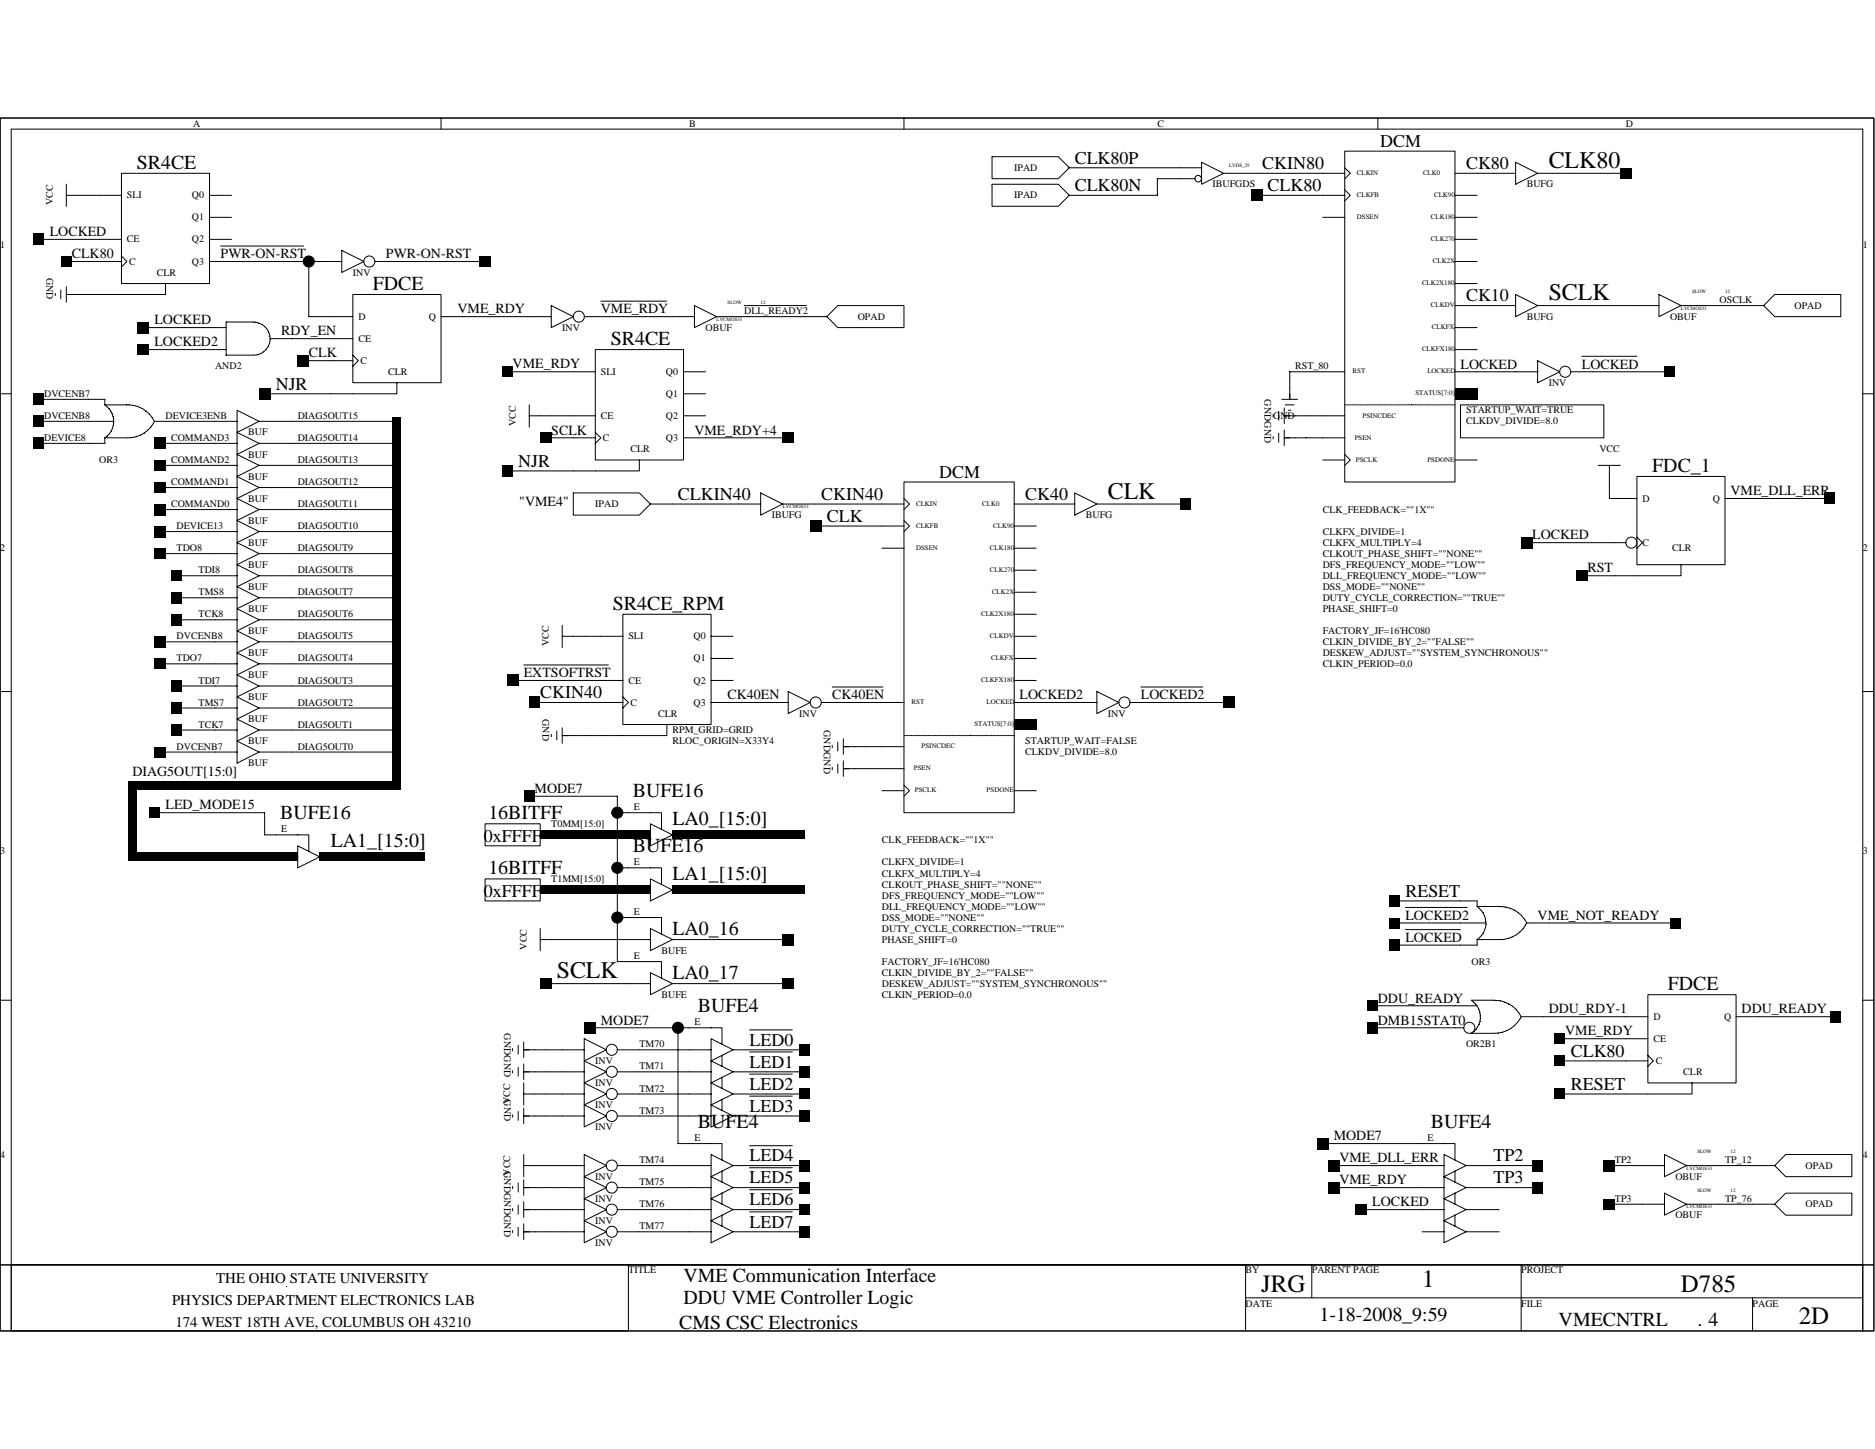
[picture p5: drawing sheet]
<svg xmlns="http://www.w3.org/2000/svg" width="279mm" height="216mm" viewBox="0 0 279 216" stroke-linecap="round" stroke-linejoin="round" font-family="sans-serif">
<g fill="none" stroke="#000" stroke-width=".15">
<path d="M0 17.6h279.2v180.7h-279.2zM0 17.6h279.2v170.9h-279.2zM1.7 19.2h275.9v179.1h-275.9M1.7 19.2v169.3M65.7 17.6v1.6M134.7 17.6v1.6M205.3 17.6v1.6M5.8 35.7h12.3M9.9 29.1h8.2M9.9 39h8.2M9.9 27.5v3.3M18.1 25.8h13.1v16.4h-13.1z"/>
<path d="M18.1 38.1l.8 .9-.8 .8M31.2 29.1h3.3M31.2 39h19.7M31.2 32.4h3.3M31.2 35.7h3.3M32.9 36.7h12.3M46 38.9v8.3h6.6M50.9 37.3l3.3 1.7-3.3 1.6zM55.8 39h16.5M147.8 27.5h9.9l1.6 1.6-1.6 1.6h-9.9zM147.8 23.3h9.9l1.6 1.7-1.6 1.6h-9.9zM159.3 25h19.8"/>
<path d="M172.5 26.6v2.5h-13.2M172.5 26.6h5.6M179 24.2l3.3 1.6-3.3 1.7zM182.3 25.8h18.1M187.3 29.1h13.1M197.1 32.4h3.3M200.4 22.5h16.4v49.3h-16.4zM200.4 25l.8 .8-.8 .8M200.4 28.3l.8 .8-.8 .8M216.8 29.1h3.3M216.8 39h3.3M216.8 25.8h9.1"/>
<path d="M216.8 32.4h3.3M216.8 35.7h3.3M225.8 24.2l3.3 1.6-3.3 1.7zM229.1 25.8h13.2M0 58.7h1.7M5.8 59.5h9.8M8.2 43.7v.3M9.1 43.2v1.3M9.9 42.7v2.3M15.6 59.5v.8M21.4 48.8h12.3M21.4 52.1h12.3"/>
<path d="M24.7 42.2v1.7h-14.8M33.7 52.9h4.1a2.47 2.47 0 0 0 2.5-2.4 2.47 2.47 0 0 0-2.5-2.5h-4.1v4.9M39.4 58.7h13.2M40.2 50.5h12.4M45.2 53.7h7.4M52.6 52.9l.8 .8-.8 .9M52.6 43.9h13.1v13.1h-13.1zM59.1 57v1.7h-6.5M65.7 47.2h16.5M75.6 55.4h13.1M82.1 45.5l3.3 1.7-3.3 1.6zM87 47.2h16.5"/>
<path d="M88.7 52.1h13.2v16.4h-13.2zM89.5 44.9h9.8M101.8 55.4h3.3M101.8 58.7h3.3M103.5 45.5l3.3 1.7-3.3 1.6zM106.8 47.2h16.4M110.9 45.5h9.3M124.8 45.5h9.9v3.3h-9.9l-1.6-1.6zM191 59.5h2.3M192.2 55.4h8.2M192.2 55.4v4.1M216.8 45.5h9.1"/>
<path d="M216.8 55.4h12.4M216.8 58.7h3.3M216.8 42.2h3.3M216.8 48.8h3.3M216.8 52.1h3.3M225.8 43.9l3.3 1.6-3.3 1.7zM229.1 45.5h18.1M229.1 53.7l3.3 1.7-3.3 1.6zM234 55.4h14.9M235.7 53.1h8.2M247.2 43.9l3.3 1.6-3.3 1.7zM250.5 45.5h12.3"/>
<path d="M264.5 43.9h9.8v3.3h-9.8l-1.7-1.7zM277.6 58.7h1.6M5.8 66.1h9.8M5.8 62.8h11.2M15.6 60.3h3.6a4.4 4.4 0 0 1 3.8 2.5 4.3 4.3 0 0 1-4.1 2.4h-3.3a2.92 2.92 0 0 0 0-4.9zM15.6 65.2v.9M23 62.8h12.3M23.8 72.6h11.5M23.8 69.3h11.5M23.8 66.1h11.5M23.8 75.9h11.5M23.8 79.2h11.5"/>
<path d="M35.3 77.6l3.3 1.6-3.3 1.7zM35.3 71l3.3 1.6-3.3 1.7zM35.3 74.3l3.3 1.6-3.3 1.7zM35.3 67.7l3.3 1.6-3.3 1.7zM35.3 61.1l3.3 1.7-3.3 1.6zM35.3 64.4l3.3 1.7-3.3 1.6zM38.6 72.6h20.6M38.6 69.3h20.6M38.6 66.1h20.6M38.6 75.9h20.6M38.6 62.8h20.6M38.6 79.2h20.6"/>
<path d="M75.6 70.2h13.1M78.9 62h9.8M78.9 60.3v3.3M81.3 65.2h7.4M85.4 73.4h9.9l1.6 1.7-1.6 1.7h-9.9zM88.7 64.4l.8 .8-.8 .9M95.3 68.5v1.7h-6.6M96.9 75.1h16.5M101.8 62h3.3M101.8 65.2h15.7M113.3 73.4l3.3 1.7-3.3 1.7zM116.6 75.1h18.1"/>
<path d="M121.6 78.4h13.1M134.7 71.8h16.4v49.3h-16.4zM134.7 74.3l.8 .8-.8 .8M134.7 77.6l.8 .8-.8 .8M151.1 75.1h9.1M151.1 78.4h3.3M160.1 73.4l3.3 1.7-3.3 1.7zM163.4 75.1h13.2M189.7 61.8v.3M189.7 65.1v.3M190.5 61.3v1.3M190.5 64.6v1.3"/>
<path d="M191.4 62h9M191.4 65.2h9M191.4 60.8v2.3M191.4 64.1v2.3M191.5 60.3h1.3M192 61.1h.3M197.1 68.5h3.3M200.4 60.3h16.4M200.4 67.7l.8 .8-.8 .8M216.8 68.5h3.3M217.6 60.3h21.4v4.9h-21.4zM238.1 69.3h3.3"/>
<path d="M239.8 69.3v5h4.1M243.9 71h13.1v13.1h-13.1zM257 74.3h15.7M23.8 95.6h11.5M23.8 98.9h11.5M23.8 82.5h11.5M26.3 89.1h9M26.3 92.4h9M26.3 85.8h9M35.3 97.3l3.3 1.6-3.3 1.7zM35.3 90.7l3.3 1.7-3.3 1.6zM35.3 84.1l3.3 1.7-3.3 1.6z"/>
<path d="M35.3 87.4l3.3 1.7-3.3 1.6zM35.3 80.9l3.3 1.6-3.3 1.6zM35.3 94l3.3 1.6-3.3 1.7zM38.6 95.6h20.6M38.6 89.1h20.6M38.6 92.4h20.6M38.6 98.9h20.6M38.6 85.8h20.6M38.6 82.5h20.6M78 99.1h12.7M83.8 94.8h9M83.8 93.2v3.3"/>
<path d="M92.8 91.5h13.2v16.4h-13.2zM105.9 94.8h3.3M105.9 98.1h3.3M131.4 81.7h3.3M151.1 94.8h3.3M151.1 81.7h3.3M151.1 85h3.3M151.1 88.2h3.3M151.1 91.5h3.3M151.1 98.1h3.3M227.5 80.9h14.8M243.9 80l.9 .9-.9 .8"/>
<path d="M250.5 84.1v1.7h-14.8M0 103h1.7M23.8 112.1h11.5M26.3 108.8h9M26.3 102.2h9M26.3 105.5h9M35.3 107.1l3.3 1.7-3.3 1.6zM35.3 103.8l3.3 1.7-3.3 1.6zM35.3 100.6l3.3 1.6-3.3 1.6zM35.3 110.4l3.3 1.7-3.3 1.6zM38.6 112.1h20.6M38.6 108.8h20.6"/>
<path d="M38.6 102.2h20.6M38.6 105.5h20.6M76.4 101.4h16.4M78.9 118.6h13.1M79.7 104.7h13.1M82.1 109.4v.4M83 108.9v1.4M83.8 109.6h9M83.8 108.4v2.3M92 118.6v24.7h6.6v2.5M92.8 103.8l.8 .9-.8 .8M99.4 107.9v1.7h-6.6"/>
<path d="M105.9 104.7h11.6M105.9 101.4h3.3M117.5 103l3.2 1.7-3.2 1.6zM122.4 104.7h12.3M124 111.1v.3M124 114.3v.4M124 102.4h7.6M124.8 110.6v1.3M124.8 113.9v1.3M125.7 114.5h9M125.7 111.3h9M125.7 110.1v2.3"/>
<path d="M125.7 113.4v2.3M131.4 117.8h3.3M134.7 109.6h16.4M134.7 117l.8 .8-.8 .8M151.1 104.7h12.4M151.1 101.4h3.3M151.1 117.8h3.3M151.1 107.9h3.3M163.4 103l3.3 1.7-3.3 1.6zM168.3 104.7h14.9M170 102.4h9.2M277.6 103h1.6"/>
<path d="M23 121.1h16.5M39.4 121.1v3.3h6.6v2.5M41.1 127.7h3.3M44.4 126l3.2 1.7-3.2 1.6zM47.6 127.7h5M72.3 131h8.2v3.2h-8.2zM72.3 122.7h8.2v3.3h-8.2zM80.5 132.6h3.3M80.5 124.4h3.3M80.5 140h16.4M80.5 138.3v3.4M92 129.3h6.6v2.5"/>
<path d="M92 121.1h6.6v2.5M92 136.7h6.6v2.5M93.6 132.6h3.3M93.6 124.4h3.3M96.9 131l3.3 1.6-3.3 1.6zM96.9 122.7l3.3 1.7-3.3 1.6zM96.9 138.3l3.3 1.7-3.3 1.6zM100.2 140h17.3M100.2 132.6h4.9M100.2 124.4h4.9M207.8 137.5h13.6M207.8 134.2h12.3v.9a2.97 2.97 0 0 1 0 4.9"/>
<path d="M209.4 135.2h9.2M209.4 138.5h8.2M220.1 135.1h3.3a4.5 4.5 0 0 1 4.1 2.4 4.4 4.4 0 0 1-4.1 2.5h-3.3M220.1 140v.8h-12.3M227.5 137.5h22.2M0 149h1.7M76.4 156.2v.4M76.4 159.5v.4M77.2 155.7v1.4M77.2 159v1.4M78 159.7h9.1M78 155.3v2.3"/>
<path d="M78 158.5v2.4M78 156.4h9.1M81.3 146.6h15.6M87.1 154.8l3.3 1.6-3.3 1.7zM87.1 158.1l3.3 1.6-3.3 1.7zM87.9 153.1h18.1M92 159.7h14M92 156.4h14M96.9 144.9l3.3 1.7-3.3 1.6zM100.2 146.6h17.3M101 153.1v17.3h5M106 154.8l3.2 1.6-3.2 1.7z"/>
<path d="M106 158.1l3.2 1.6-3.2 1.7zM106 153.1h1.6v2.5M107.6 157.2v1.7M109.2 159.7h10.7M109.2 156.4h10.7M111.7 156.7h6.4M111.7 153.5h6.4M204.5 153.1h13.6M204.5 149.9h15.6M219.3 149h3.3a4.5 4.5 0 0 1 4.1 2.5 4.4 4.4 0 0 1-4.1 2.5h-3.3a2.94 2.94 0 0 0 0-5zM226.7 151.5h18.9M232.4 154.8h13.2"/>
<path d="M232.4 158.1h13.2M245.6 148.2h13.1v13.2h-13.1zM245.6 157.2l.8 .9-.8 .8M258.7 151.5h14.8M277.6 149h1.6M76.4 166.1v.4M76.4 176.8v.3M77.2 165.6v1.3M77.2 176.3v1.3M77.2 179.6v1.3M78 161.4v3.3M78 165.1v2.3"/>
<path d="M78 172v3.3M78 175.8v2.3M78 179.1v2.3M78 166.3h9.1M78 177h9.1M78 173.7h9.1M78 163h9.1M87.1 178.6l3.3 1.6-3.3 1.7zM87.1 161.4l3.3 1.6-3.3 1.6zM87.1 175.3l3.3 1.7-3.3 1.6zM87.1 172l3.3 1.7-3.3 1.6zM87.1 164.6l3.3 1.7-3.3 1.6z"/>
<path d="M92 166.3h14M92 177h14M92 173.7h14M92 163h14M106 161.4l3.2 1.6-3.2 1.6zM106 164.6l3.2 1.7-3.2 1.6zM106 172l3.2 1.7-3.2 1.6zM106 175.3l3.2 1.7-3.2 1.6zM106 178.6l3.2 1.6-3.2 1.7zM106 170.4h1.6v2.4M107.6 160.5v1.7M107.6 163.8v1.7"/>
<path d="M107.6 174.5v1.6M107.6 177.8v1.6M109.2 166.3h10.7M109.2 177h10.7M109.2 173.7h10.7M109.2 163h10.7M111.7 160h6.4M111.7 163.3h6.4M111.7 174h6.4M111.7 170.7h6.4M111.7 177.3h6.4M197.1 170.4h18.1"/>
<path d="M198.8 177h16.4M198.8 173.7h16.4M215.2 172l3.3 1.7-3.3 1.6zM215.2 175.3l3.3 1.7-3.3 1.6zM215.2 178.6l3.3 1.6-3.3 1.7zM215.2 170.4h1.6v2.4M216.8 174.5v1.6M216.8 177.8v1.6M218.4 177h10.8M218.4 173.7h10.8M232.4 163h13.2M239.8 179.4h8.3"/>
<path d="M239.8 173.7h8.3M248 177.8l3.3 1.6-3.3 1.7zM248 172l3.3 1.7-3.3 1.6zM251.3 179.4h13.2M251.3 173.7h13.2M252.1 161.4v1.6h-6.5M266.1 177.8h9.8v3.3h-9.8l-1.6-1.7zM266.1 172h9.8v3.3h-9.8l-1.6-1.6zM0 188.5h1.7v9.8h-1.7zM1.7 188.5h91.9v9.8h-91.9zM1.7 188.5h275.9M76.4 180.1v.3"/>
<path d="M76.4 183.3v.4M77.2 182.9v1.3M78 182.4v2.3M78 183.5h9.1M78 180.2h9.1M87.1 181.9l3.3 1.6-3.3 1.7zM92 183.5h14M92 180.2h14M106 181.9l3.2 1.6-3.2 1.7zM107.6 181v1.7M109.2 183.5h10.7M109.2 180.2h10.7"/>
<path d="M111.7 180.6h6.4M185.6 193.4h92M185.6 188.4v9.9M195.5 188.4v5M202.9 180.2h12.3M211.9 183.5h3.3M215.2 181.9l3.3 1.6-3.3 1.7zM216.8 181v1.7M218.4 183.5h5M218.4 180.2h5M226.7 188.5v9.8M261.2 193.4v4.9"/>
<path d="M277.6 188.5h1.6v9.8h-1.6z"/>
<circle cx="46" cy="39" r=".83"/>
<circle cx="55" cy="39" r=".83"/>
<circle cx="178.5" cy="26.6" r=".49"/>
<circle cx="86.3" cy="47.2" r=".83"/>
<circle cx="233.2" cy="55.4" r=".83"/>
<circle cx="243.1" cy="80.9" r=".83"/>
<circle cx="121.6" cy="104.7" r=".83"/>
<circle cx="167.6" cy="104.7" r=".83"/>
<circle cx="92" cy="136.7" r=".83"/>
<circle cx="92" cy="121.1" r=".83"/>
<circle cx="92" cy="129.3" r=".83"/>
<circle cx="91.2" cy="159.7" r=".83"/>
<circle cx="91.2" cy="156.4" r=".83"/>
<circle cx="101" cy="153.1" r=".83"/>
<circle cx="218.9" cy="153.1" r=".83"/>
<circle cx="91.2" cy="166.3" r=".83"/>
<circle cx="91.2" cy="173.7" r=".83"/>
<circle cx="91.2" cy="163" r=".83"/>
<circle cx="91.2" cy="177" r=".83"/>
<circle cx="91.2" cy="183.5" r=".83"/>
<circle cx="91.2" cy="180.2" r=".83"/>
</g>
<g fill="#000">
<path d="M5 34.8h1.6v1.7h-1.6zM9.1 38.1h1.6v1.7h-1.6zM71.5 38.1h1.6v1.7h-1.6zM186.4 28.3h1.7v1.6h-1.7zM241.4 25h1.7v1.6h-1.7zM5 58.7h1.6v1.6h-1.6zM20.6 51.3h1.6v1.6h-1.6zM20.6 48h1.6v1.6h-1.6zM38.6 57.8h1.7v1.7h-1.7zM44.4 52.9h1.6v1.7h-1.6zM74.8 54.6h1.6v1.6h-1.6zM216.8 57.8h3.3v1.7h-3.3z"/>
<path d="M248 54.6h1.7v1.6h-1.7zM5 65.2h1.6v1.7h-1.6zM5 62h1.6v1.6h-1.6zM23 71.8h1.7v1.6h-1.7zM23 68.5h1.7v1.7h-1.7zM23 65.2h1.7v1.7h-1.7zM23 75.1h1.7v1.7h-1.7zM23 78.4h1.7v1.6h-1.7zM58.5 62.8h1.3v26.3h-1.3zM58.5 62.1h1.3v1.3h-1.3zM74.8 69.3h1.6v1.7h-1.6zM80.5 64.4h1.6v1.7h-1.6z"/>
<path d="M116.6 64.4h1.7v1.7h-1.7zM120.7 77.6h1.7v1.6h-1.7zM175.8 74.3h1.6v1.6h-1.6zM271.8 73.4h1.7v1.7h-1.7zM23 94.8h1.7v1.7h-1.7zM23 98.1h1.7v1.6h-1.7zM23 81.7h1.7v1.6h-1.7zM25.5 88.2h1.6v1.7h-1.6zM25.5 91.5h1.6v1.7h-1.6zM25.5 85h1.6v1.6h-1.6zM58.5 89.1h1.3v19.7h-1.3zM226.7 80h1.6v1.7h-1.6z"/>
<path d="M234.9 85h1.6v1.6h-1.6zM19.1 117h1.3v10.7h-1.3zM19.1 116.3h1.3v1.3h-1.3zM19.7 116.3h39.4v1.3h-39.4zM23 111.3h1.7v1.6h-1.7zM25.5 107.9h1.6v1.7h-1.6zM25.5 101.4h1.6v1.6h-1.6zM25.5 104.7h1.6v1.6h-1.6zM58.5 108.8h1.3v8.2h-1.3zM58.5 116.3h1.3v1.3h-1.3zM75.6 100.6h1.6v1.6h-1.6zM78 117.8h1.7v1.7h-1.7z"/>
<path d="M78.9 103.8h1.6v1.7h-1.6zM151.1 107.1h3.3v1.7h-3.3zM182.3 103.8h1.7v1.7h-1.7zM19.1 127h1.3v1.3h-1.3zM19.7 127h21.4v1.3h-21.4zM22.2 120.3h1.6v1.6h-1.6zM41.1 127h3.3v1.3h-3.3zM47.6 127h5v1.3h-5zM52.6 127h10.6v1.3h-10.6zM80.5 132h3.3v1.3h-3.3zM80.5 123.7h3.3v1.4h-3.3zM83.8 132h9.8v1.3h-9.8z"/>
<path d="M83.8 123.7h9.8v1.4h-9.8zM93.6 132h3.3v1.3h-3.3zM93.6 123.7h3.3v1.4h-3.3zM100.2 132h4.9v1.3h-4.9zM100.2 123.7h4.9v1.4h-4.9zM105.1 132h14.8v1.3h-14.8zM105.1 123.7h14.8v1.4h-14.8zM116.6 139.2h1.7v1.6h-1.7zM207 140h1.6v1.6h-1.6zM207 136.7h1.6v1.6h-1.6zM207 133.4h1.6v1.7h-1.6zM248.9 136.7h1.6v1.6h-1.6z"/>
<path d="M80.5 145.8h1.6v1.6h-1.6zM87.1 152.3h1.6v1.7h-1.6zM116.6 145.8h1.7v1.6h-1.7zM119.1 155.6h1.6v1.6h-1.6zM119.1 158.9h1.6v1.6h-1.6zM203.7 152.3h1.6v1.7h-1.6zM203.7 149h1.6v1.7h-1.6zM231.6 154h1.6v1.6h-1.6zM231.6 157.2h1.6v1.7h-1.6zM272.7 150.7h1.6v1.6h-1.6zM119.1 179.4h1.6v1.7h-1.6zM119.1 172.8h1.6v1.7h-1.6z"/>
<path d="M119.1 176.1h1.6v1.7h-1.6zM119.1 165.5h1.6v1.6h-1.6zM119.1 162.2h1.6v1.6h-1.6zM196.3 169.6h1.6v1.6h-1.6zM197.9 172.8h1.7v1.7h-1.7zM197.9 176.1h1.7v1.7h-1.7zM202 179.4h1.7v1.7h-1.7zM228.3 176.1h1.7v1.7h-1.7zM228.3 172.8h1.7v1.7h-1.7zM231.6 162.2h1.6v1.6h-1.6zM239 178.6h1.6v1.6h-1.6zM239 172.8h1.6v1.7h-1.6z"/>
<path d="M119.1 182.7h1.6v1.7h-1.6z"/>
</g>
<g fill="#000">
<circle cx="46" cy="38.9" r=".82"/>
<circle cx="92" cy="121.1" r=".82"/>
<circle cx="92" cy="136.7" r=".82"/>
<circle cx="92" cy="129.3" r=".82"/>
<circle cx="101" cy="153.1" r=".82"/>
</g>
<g font-size="3.7">
<text x="211.9" y="191.7">1</text>
<text x="187.9" y="192.6">JRG</text>
<text x="250.5" y="192.6">D785</text>
<text x="268.1" y="197.3">2D</text>
</g>
<g font-size="3.6">
<text x="230.8" y="25">CLK80</text>
<text x="230.8" y="44.7">SCLK</text>
<text x="165.1" y="74.3">CLK</text>
<text x="83" y="145.8">SCLK</text>
</g>
<g font-size="3">
<text x="20.4" y="25.1">SR4CE</text>
<text x="55.5" y="43.2">FDCE</text>
<text x="91" y="51.4">SR4CE</text>
<text x="246.2" y="70.3">FDC_1</text>
<text x="91.3" y="90.8">SR4CE_RPM</text>
<text x="94.3" y="118.8">BUFE16</text>
<text x="41.7" y="122">BUFE16</text>
<text x="72.8" y="122">16BITFF</text>
<text x="100.2" y="122.9">LA0_[15:0]</text>
<text x="49.3" y="126.2">LA1_[15:0]</text>
<text x="72.8" y="130.3">16BITFF</text>
<text x="94.3" y="127">BUFE16</text>
<text x="100.2" y="131.1">LA1_[15:0]</text>
<text x="100.2" y="139.3">LA0_16</text>
<text x="100.2" y="145.9">LA0_17</text>
<text x="248.5" y="147.5">FDCE</text>
<text x="104" y="150.8">BUFE4</text>
<text x="104" y="168">BUFE4</text>
<text x="213.2" y="168">BUFE4</text>
<text x="101.9" y="191.1">VME Communication Interface</text>
<text x="101.2" y="198">CMS CSC Electronics</text>
<text x="101.9" y="194.3">DDU VME Controller Logic</text>
<text x="196.6" y="196.8">1-18-2008_9:59</text>
<text x="232.3" y="197.6">VMECNTRL</text>
<text x="252.9" y="197.6">. 4</text>
</g>
<g font-size="2.7">
<text x="205.7" y="21.9">DCM</text>
<text x="160.1" y="28.5">CLK80N</text>
<text x="160.1" y="24.4">CLK80P</text>
<text x="188.1" y="25.2">CKIN80</text>
<text x="188.9" y="28.5">CLK80</text>
<text x="218.5" y="25.2">CK80</text>
<text x="218.5" y="44.9">CK10</text>
<text x="41.1" y="58">NJR</text>
<text x="77.2" y="69.5">NJR</text>
<text x="140" y="71.2">DCM</text>
<text x="101" y="74.5">CLKIN40</text>
<text x="122.4" y="74.5">CKIN40</text>
<text x="123.2" y="77.7">CLK</text>
<text x="152.8" y="74.5">CK40</text>
<text x="80.5" y="104">CKIN40</text>
<text x="72.1" y="125.4">0xFFFF</text>
<text x="72.1" y="133.6">0xFFFF</text>
<text x="209.4" y="133.6">RESET</text>
<text x="111.7" y="155.8">LED0</text>
<text x="111.7" y="159.1">LED1</text>
<text x="234.1" y="157.4">CLK80</text>
<text x="111.7" y="162.4">LED2</text>
<text x="111.7" y="165.7">LED3</text>
<text x="234.1" y="162.4">RESET</text>
<text x="111.7" y="173">LED4</text>
<text x="222.6" y="173">TP2</text>
<text x="111.7" y="176.3">LED5</text>
<text x="111.7" y="179.6">LED6</text>
<text x="222.6" y="176.3">TP3</text>
<text x="111.7" y="182.9">LED7</text>
</g>
<g font-size="2.2">
<text x="32.2" y="191.2">THE OHIO STATE UNIVERSITY</text>
<text x="25.6" y="194.5">PHYSICS DEPARTMENT ELECTRONICS LAB</text>
<text x="26.1" y="197.8">174 WEST 18TH AVE, COLUMBUS OH 43210</text>
</g>
<g font-size="2.1">
<text x="7.4" y="35.2">LOCKED</text>
<text x="10.7" y="38.5">CLK80</text>
<text x="32.9" y="38.5">PWR-ON-RST</text>
<text x="57.5" y="38.5">PWR-ON-RST</text>
<text x="68.2" y="46.7">VME_RDY</text>
<text x="89.5" y="46.7">VME_RDY</text>
<text x="23" y="51.6">LOCKED2</text>
<text x="23" y="48.3">LOCKED</text>
<text x="41.9" y="50">RDY_EN</text>
<text x="46" y="53.3">CLK</text>
<text x="76.4" y="54.9">VME_RDY</text>
<text x="217.6" y="54.9">LOCKED</text>
<text x="235.7" y="54.9">LOCKED</text>
<text x="82.1" y="64.7">SCLK</text>
<text x="103.5" y="64.7">VME_RDY+4</text>
<text x="77.4" y="75.4">&quot;VME4&quot;</text>
<text x="257.9" y="73.8">VME_DLL_ERR</text>
<text x="228.3" y="80.4">LOCKED</text>
<text x="236.5" y="85.3">RST</text>
<text x="78" y="100.9">EXTSOFTRST</text>
<text x="108.4" y="104.2">CK40EN</text>
<text x="124" y="104.2">CK40EN</text>
<text x="151.9" y="104.2">LOCKED2</text>
<text x="170" y="104.2">LOCKED2</text>
<text x="19.7" y="115.7">DIAG5OUT[15:0]</text>
<text x="79.7" y="118.2">MODE7</text>
<text x="24.7" y="120.6">LED_MODE15</text>
<text x="209.4" y="137">LOCKED2</text>
<text x="229.1" y="137">VME_NOT_READY</text>
<text x="209.4" y="140.3">LOCKED</text>
<text x="205.3" y="149.4">DDU_READY</text>
<text x="89.5" y="152.7">MODE7</text>
<text x="205.3" y="152.7">DMB15STAT0</text>
<text x="230.8" y="151">DDU_RDY-1</text>
<text x="233.2" y="154.3">VME_RDY</text>
<text x="259.5" y="151">DDU_READY</text>
<text x="198.8" y="169.9">MODE7</text>
<text x="199.6" y="173.2">VME_DLL_ERR</text>
<text x="199.6" y="176.5">VME_RDY</text>
<text x="204.5" y="179.7">LOCKED</text>
</g>
<g font-size="1.5">
<text x="28.8" y="18.9">A</text>
<text x="102.7" y="18.9">B</text>
<text x="172.5" y="18.9">C</text>
<text x="242.3" y="18.9">D</text>
<text x="18.9" y="29.6">SLI</text>
<text x="28.6" y="29.6">Q0</text>
<text x="151.1" y="29.6">IPAD</text>
<text x="151.1" y="25.5">IPAD</text>
<text x="180.7" y="27.9">IBUFGDS</text>
<text x="227.5" y="27.9">BUFG</text>
<text x="7.9" y="30.6" transform="rotate(-90 7.9 30.6)">VCC</text>
<text x="28.6" y="32.9">Q1</text>
<text x="0" y="37">1</text>
<text x="6.9" y="41.4" transform="rotate(90 6.9 41.4)">GND</text>
<text x="18.9" y="36.1">CE</text>
<text x="19.2" y="39.4">C</text>
<text x="23.3" y="41.1">CLR</text>
<text x="28.6" y="39.4">Q3</text>
<text x="28.6" y="36.1">Q2</text>
<text x="52.6" y="41.1">INV</text>
<text x="277.6" y="37">1</text>
<text x="53.4" y="47.6">D</text>
<text x="63.9" y="47.6">Q</text>
<text x="110.9" y="46.8">DLL_READY2</text>
<text x="127.8" y="47.6">OPAD</text>
<text x="227.5" y="47.6">BUFG</text>
<text x="248.9" y="47.6">OBUF</text>
<text x="256.2" y="45.2">OSCLK</text>
<text x="267.4" y="46">OPAD</text>
<text x="53.4" y="50.9">CE</text>
<text x="83.8" y="49.3">INV</text>
<text x="105.1" y="49.3">OBUF</text>
<text x="6.6" y="59.1">DVCENB7</text>
<text x="32" y="55">AND2</text>
<text x="53.7" y="54.2">C</text>
<text x="57.8" y="55.8">CLR</text>
<text x="89.5" y="55.8">SLI</text>
<text x="99.2" y="59.1">Q1</text>
<text x="99.2" y="55.8">Q0</text>
<text x="188.4" y="59.5" transform="rotate(90 188.4 59.5)">GNDGND</text>
<text x="193" y="55">RST_80</text>
<text x="230.8" y="57.5">INV</text>
<text x="6.6" y="62.4">DVCENB8</text>
<text x="6.6" y="65.7">DEVICE8</text>
<text x="24.7" y="62.4">DEVICE3ENB</text>
<text x="25.5" y="65.7">COMMAND3</text>
<text x="37" y="64.9">BUF</text>
<text x="44.4" y="62.4">DIAG5OUT15</text>
<text x="44.4" y="65.7">DIAG5OUT14</text>
<text x="76.9" y="63.4" transform="rotate(-90 76.9 63.4)">VCC</text>
<text x="89.5" y="62.4">CE</text>
<text x="89.9" y="65.7">C</text>
<text x="99.2" y="65.7">Q3</text>
<text x="99.2" y="62.4">Q2</text>
<text x="189.7" y="62.4">GND</text>
<text x="218.5" y="63.2">CLKDV_DIVIDE=8.0</text>
<text x="218.5" y="61.6">STARTUP_WAIT=TRUE</text>
<text x="14.8" y="69">OR3</text>
<text x="25.5" y="69">COMMAND2</text>
<text x="37" y="71.5">BUF</text>
<text x="37" y="68.2">BUF</text>
<text x="44.4" y="69">DIAG5OUT13</text>
<text x="94" y="67.4">CLR</text>
<text x="238.3" y="67.4">VCC</text>
<text x="25.5" y="75.6">COMMAND0</text>
<text x="25.5" y="72.3">COMMAND1</text>
<text x="37" y="74.7">BUF</text>
<text x="44.4" y="72.3">DIAG5OUT12</text>
<text x="44.4" y="75.6">DIAG5OUT11</text>
<text x="88.7" y="75.6">IPAD</text>
<text x="115" y="77.2">IBUFG</text>
<text x="161.8" y="77.2">BUFG</text>
<text x="197.1" y="76.4">CLK_FEEDBACK=&quot;&quot;1X&quot;&quot;</text>
<text x="244.8" y="74.7">D</text>
<text x="255.2" y="74.7">Q</text>
<text x="0" y="82.1">2</text>
<text x="26.3" y="78.8">DEVICE13</text>
<text x="26.3" y="82.1">TDO8</text>
<text x="37" y="81.3">BUF</text>
<text x="37" y="78">BUF</text>
<text x="44.4" y="78.8">DIAG5OUT10</text>
<text x="44.4" y="82.1">DIAG5OUT9</text>
<text x="197.1" y="83">CLKOUT_PHASE_SHIFT=&quot;&quot;NONE&quot;&quot;</text>
<text x="197.1" y="81.3">CLKFX_MULTIPLY=4</text>
<text x="197.1" y="79.7">CLKFX_DIVIDE=1</text>
<text x="244.8" y="81.3">C</text>
<text x="249.2" y="82.1">CLR</text>
<text x="277.6" y="82.1">2</text>
<text x="29.6" y="88.7">TMS8</text>
<text x="29.6" y="85.4">TDI8</text>
<text x="37" y="87.9">BUF</text>
<text x="37" y="84.6">BUF</text>
<text x="44.4" y="88.7">DIAG5OUT7</text>
<text x="44.4" y="85.4">DIAG5OUT8</text>
<text x="197.1" y="89.5">DUTY_CYCLE_CORRECTION=&quot;&quot;TRUE&quot;&quot;</text>
<text x="197.1" y="87.9">DSS_MODE=&quot;&quot;NONE&quot;&quot;</text>
<text x="197.1" y="86.2">DLL_FREQUENCY_MODE=&quot;&quot;LOW&quot;&quot;</text>
<text x="197.1" y="84.6">DFS_FREQUENCY_MODE=&quot;&quot;LOW&quot;&quot;</text>
<text x="26.3" y="95.3">DVCENB8</text>
<text x="29.6" y="92">TCK8</text>
<text x="37" y="94.4">BUF</text>
<text x="37" y="91.2">BUF</text>
<text x="44.4" y="92">DIAG5OUT6</text>
<text x="44.4" y="95.3">DIAG5OUT5</text>
<text x="93.6" y="95.3">SLI</text>
<text x="103.3" y="95.3">Q0</text>
<text x="197.1" y="91.2">PHASE_SHIFT=0</text>
<text x="197.1" y="94.4">FACTORY_JF=16'HC080</text>
<text x="26.3" y="98.6">TDO7</text>
<text x="29.6" y="101.9">TDI7</text>
<text x="37" y="101">BUF</text>
<text x="37" y="97.7">BUF</text>
<text x="44.4" y="98.6">DIAG5OUT4</text>
<text x="44.4" y="101.9">DIAG5OUT3</text>
<text x="81.8" y="96.3" transform="rotate(-90 81.8 96.3)">VCC</text>
<text x="93.6" y="101.9">CE</text>
<text x="103.3" y="101.9">Q2</text>
<text x="103.3" y="98.6">Q1</text>
<text x="197.1" y="99.4">CLKIN_PERIOD=0.0</text>
<text x="197.1" y="96.1">CLKIN_DIVIDE_BY_2=&quot;&quot;FALSE&quot;&quot;</text>
<text x="197.1" y="97.7">DESKEW_ADJUST=&quot;&quot;SYSTEM_SYNCHRONOUS&quot;&quot;</text>
<text x="29.6" y="105.1">TMS7</text>
<text x="37" y="107.6">BUF</text>
<text x="37" y="104.3">BUF</text>
<text x="44.4" y="105.1">DIAG5OUT2</text>
<text x="80.9" y="107.1" transform="rotate(90 80.9 107.1)">GND</text>
<text x="94" y="105.1">C</text>
<text x="98.1" y="106.8">CLR</text>
<text x="103.3" y="105.1">Q3</text>
<text x="119.1" y="106.8">INV</text>
<text x="165.1" y="106.8">INV</text>
<text x="26.3" y="111.7">DVCENB7</text>
<text x="29.6" y="108.4">TCK7</text>
<text x="37" y="110.9">BUF</text>
<text x="44.4" y="108.4">DIAG5OUT1</text>
<text x="44.4" y="111.7">DIAG5OUT0</text>
<text x="100.2" y="109.2">RPM_GRID=GRID</text>
<text x="100.2" y="110.9">RLOC_ORIGIN=X33Y4</text>
<text x="122.7" y="108.8" transform="rotate(90 122.7 108.8)">GNDGND</text>
<text x="152.8" y="110.9">STARTUP_WAIT=FALSE</text>
<text x="152.8" y="112.5">CLKDV_DIVIDE=8.0</text>
<text x="37" y="114.2">BUF</text>
<text x="41.9" y="124">E</text>
<text x="82.1" y="123.2">T0MM[15:0]</text>
<text x="94.5" y="120.7">E</text>
<text x="131.4" y="125.7">CLK_FEEDBACK=&quot;&quot;1X&quot;&quot;</text>
<text x="0" y="127.3">3</text>
<text x="82.1" y="131.4">T1MM[15:0]</text>
<text x="94.5" y="128.9">E</text>
<text x="131.4" y="130.6">CLKFX_MULTIPLY=4</text>
<text x="131.4" y="128.9">CLKFX_DIVIDE=1</text>
<text x="277.6" y="127.3">3</text>
<text x="94.5" y="136.4">E</text>
<text x="131.4" y="132.2">CLKOUT_PHASE_SHIFT=&quot;&quot;NONE&quot;&quot;</text>
<text x="131.4" y="137.2">DSS_MODE=&quot;&quot;NONE&quot;&quot;</text>
<text x="131.4" y="135.5">DLL_FREQUENCY_MODE=&quot;&quot;LOW&quot;&quot;</text>
<text x="131.4" y="133.9">DFS_FREQUENCY_MODE=&quot;&quot;LOW&quot;&quot;</text>
<text x="78.5" y="141.5" transform="rotate(-90 78.5 141.5)">VCC</text>
<text x="94.5" y="142.9">E</text>
<text x="98.6" y="142.1">BUFE</text>
<text x="131.4" y="140.5">PHASE_SHIFT=0</text>
<text x="131.4" y="138.8">DUTY_CYCLE_CORRECTION=&quot;&quot;TRUE&quot;&quot;</text>
<text x="131.4" y="143.7">FACTORY_JF=16'HC080</text>
<text x="219.3" y="143.7">OR3</text>
<text x="98.6" y="148.7">BUFE</text>
<text x="131.4" y="148.7">CLKIN_PERIOD=0.0</text>
<text x="131.4" y="145.4">CLKIN_DIVIDE_BY_2=&quot;&quot;FALSE&quot;&quot;</text>
<text x="131.4" y="147">DESKEW_ADJUST=&quot;&quot;SYSTEM_SYNCHRONOUS&quot;&quot;</text>
<text x="75.1" y="154" transform="rotate(90 75.1 154)">GNDGND</text>
<text x="103.5" y="152.8">E</text>
<text x="246.4" y="155.2">CE</text>
<text x="246.4" y="152">D</text>
<text x="256.9" y="152">Q</text>
<text x="88.7" y="158.5">INV</text>
<text x="88.7" y="161.8">INV</text>
<text x="95.3" y="156.1">TM70</text>
<text x="95.3" y="159.3">TM71</text>
<text x="218.5" y="156.1">OR2B1</text>
<text x="246.7" y="158.5">C</text>
<text x="250.8" y="160.2">CLR</text>
<text x="75.1" y="163.8" transform="rotate(90 75.1 163.8)">GND</text>
<text x="76" y="164.5" transform="rotate(-90 76 164.5)">VCC</text>
<text x="88.7" y="165.1">INV</text>
<text x="95.3" y="162.6">TM72</text>
<text x="95.3" y="165.9">TM73</text>
<text x="0" y="172.5">4</text>
<text x="88.7" y="168.4">INV</text>
<text x="95.3" y="173.3">TM74</text>
<text x="103.5" y="170">E</text>
<text x="212.7" y="170">E</text>
<text x="240.6" y="173.3">TP2</text>
<text x="257" y="173.3">TP_12</text>
<text x="277.6" y="172.5">4</text>
<text x="75.1" y="174.5" transform="rotate(90 75.1 174.5)">GNDGNDGND</text>
<text x="76" y="175.2" transform="rotate(-90 76 175.2)">VCC</text>
<text x="88.7" y="179.1">INV</text>
<text x="88.7" y="175.8">INV</text>
<text x="95.3" y="179.9">TM76</text>
<text x="95.3" y="176.6">TM75</text>
<text x="240.6" y="179.1">TP3</text>
<text x="249.7" y="175.8">OBUF</text>
<text x="257" y="179.1">TP_76</text>
<text x="269" y="174.1">OPAD</text>
<text x="269" y="179.9">OPAD</text>
<text x="88.7" y="185.6">INV</text>
<text x="88.7" y="182.4">INV</text>
<text x="95.3" y="183.2">TM77</text>
<text x="249.7" y="181.5">OBUF</text>
<text x="93.6" y="189.7">TITLE</text>
<text x="185.6" y="189.7">BY</text>
<text x="195.5" y="189.7">PARENT PAGE</text>
<text x="226.7" y="189.7">PROJECT</text>
<text x="185.6" y="194.7">DATE</text>
<text x="226.7" y="194.7">FILE</text>
<text x="261.2" y="194.7">PAGE</text>
</g>
<g font-size="1">
<text x="202.2" y="26.1">CLKIN</text>
<text x="202.2" y="29.4">CLKFB</text>
<text x="212" y="26.1">CLK0</text>
<text x="213.7" y="29.4">CLK90</text>
<text x="202.2" y="32.6">DSSEN</text>
<text x="213.2" y="32.6">CLK180</text>
<text x="213.2" y="35.9">CLK270</text>
<text x="213.5" y="39.2">CLK2X</text>
<text x="211.9" y="42.5">CLK2X180</text>
<text x="213.2" y="45.8">CLKDV</text>
<text x="211.9" y="52.4">CLKFX180</text>
<text x="213.4" y="49.1">CLKFX</text>
<text x="201.5" y="55.6">RST</text>
<text x="210.9" y="58.9">STATUS[7:0]</text>
<text x="212.7" y="55.6">LOCKED</text>
<text x="201.9" y="65.5">PSEN</text>
<text x="203" y="62.2">PSINCDEC</text>
<text x="202" y="68.8">PSCLK</text>
<text x="212.7" y="68.8">PSDONE</text>
<text x="136.5" y="75.4">CLKIN</text>
<text x="146.4" y="75.4">CLK0</text>
<text x="136.5" y="78.7">CLKFB</text>
<text x="136.5" y="81.9">DSSEN</text>
<text x="147.5" y="81.9">CLK180</text>
<text x="148" y="78.7">CLK90</text>
<text x="147.5" y="85.2">CLK270</text>
<text x="147.8" y="88.5">CLK2X</text>
<text x="146.2" y="91.8">CLK2X180</text>
<text x="147.5" y="95.1">CLKDV</text>
<text x="146.2" y="101.6">CLKFX180</text>
<text x="147.7" y="98.4">CLKFX</text>
<text x="135.8" y="104.9">RST</text>
<text x="147" y="104.9">LOCKED</text>
<text x="137.3" y="111.5">PSINCDEC</text>
<text x="145.2" y="108.2">STATUS[7:0]</text>
<text x="136.2" y="114.8">PSEN</text>
<text x="136.3" y="118.1">PSCLK</text>
<text x="147" y="118.1">PSDONE</text>
</g>
<g font-size=".7">
<text x="183.2" y="24.8">LVDS_25</text>
<text x="106.8" y="47.8">LVCMOS33</text>
<text x="108.4" y="45.4">SLOW</text>
<text x="113.3" y="45.4">12</text>
<text x="250.5" y="46.2">LVCMOS33</text>
<text x="252.1" y="43.7">SLOW</text>
<text x="257" y="43.7">12</text>
<text x="116.6" y="75.8">LVCMOS33</text>
<text x="252.9" y="171.9">SLOW</text>
<text x="257.9" y="171.9">12</text>
<text x="251.3" y="174.3">LVCMOS33</text>
<text x="252.9" y="177.6">SLOW</text>
<text x="257.9" y="177.6">12</text>
<text x="251.3" y="180.1">LVCMOS33</text>
</g>
</svg>
